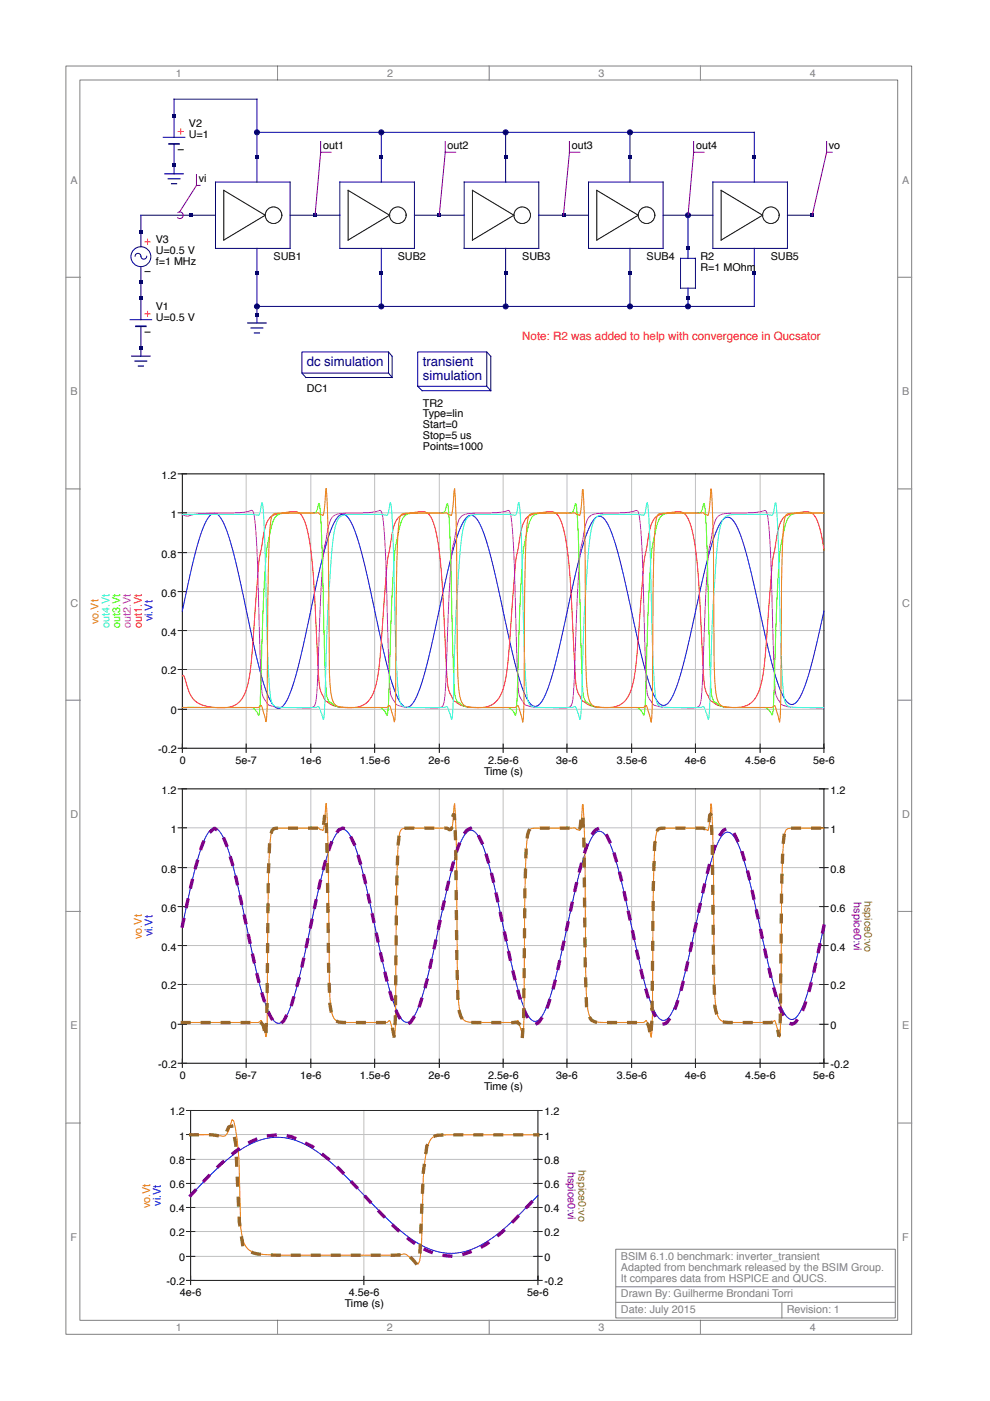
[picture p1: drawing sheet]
<svg xmlns="http://www.w3.org/2000/svg" width="210mm" height="297mm" viewBox="0 0 210 297" stroke-linecap="round" stroke-linejoin="round" font-family="sans-serif">
<g fill="none" stroke="#808080" stroke-width=".21">
<path d="M14 14h179.3v268.9h-179.3zM16.9 17h173.4v262.9h-173.4zM58.8 14v3M103.7 14v3M148.5 14v3M14.1 58.8h2.9M190.3 58.8h3M14.1 103.7h2.9M190.3 103.7h3M14.1 148.4h2.9M190.3 148.4h3M14.1 193.2h2.9"/>
<path d="M190.3 193.2h3M14.1 238.1h2.9M190.3 238.1h3M58.8 279.9v3M103.7 279.9v3M130.6 264.9h59.2v14.5h-59.2zM130.6 276.1h59.2M130.6 272.8h59.2M148.5 279.9v3M165.8 276.1v3.3"/>
</g>
<g fill="none" stroke="#000085" stroke-width=".21">
<path d="M34.6 29.1h4.6M36.9 29.1v-8.1h17.6v17.6M36.9 30.5v6.3M45.7 38.6h15.8v14.1h-15.8zM54.5 28.1h105.4v10.5M72.1 38.6h15.8v14.1h-15.8zM80.8 28.1v10.5M98.4 38.6h15.8v14.1h-15.8zM107.2 28.1v10.5M124.8 38.6h15.8v14.1h-15.8zM133.6 28.1v10.5M151.1 38.6h15.9v14.1h-15.9z"/>
<path d="M28.6 54.3a.66 .66 0 0 1 .8-.6 .66 .66 0 0 1 .5 .9 .62 .62 0 0 0 .7 .3 .62 .62 0 0 0 .5-.6M29.9 56.5v11.3M45.7 45.6h-15.8v6.7M54.5 52.7v15.8M61.5 45.6h10.6M80.8 52.7v12.3M87.9 45.6h10.5M107.2 52.7v12.3M114.2 45.6h10.6M133.6 52.7v12.3M140.6 45.6h10.5M144.3 54.8h3.2v6.3h-3.2z"/>
<path d="M145.9 45.6v9.2M159.9 52.7v12.3h-105.4M167 45.6h5.2M27.6 67.8h4.6M29.9 69.2v6.3M64 74.6h18.4v4.5h-18.4zM64 79.1l.9 .9h18.2M82.4 79.1l.7 .9M82.4 74.6l.7 1v4.4M88.6 74.6h14.6v7.3h-14.6zM103.2 74.6l.9 1v7.2M145.9 61.1v3.9"/>
<path d="M88.6 81.9l.9 .9h14.6M103.2 81.9l.9 .9"/>
<circle cx="29.9" cy="54.4" r="2.11"/>
</g>
<path d="M35 36.8h3.8M35.7 37.9h2.4M36.4 39h1M27.9 75.5h3.9M28.6 76.6h2.5M29.3 77.6h1.1M52.5 68.5h3.9M53.2 69.5h2.5M54 70.6h1" fill="none" stroke="#000085" stroke-width=".25"/>
<path d="M35.8 30.5h2.2M28.8 69.2h2.1" fill="none" stroke="#000085" stroke-width=".34"/>
<path d="M37.8 27.9h1M38.3 27.4v1M30.8 51.3h1M31.3 50.7v1.1M30.8 66.5h1M31.3 66v1.1" fill="none" stroke="#fc1d00" stroke-width=".21"/>
<g fill="none" stroke="#000" stroke-width=".21">
<path d="M37.8 31.7h1M30.8 57.6h1M47.4 40.4l8.8 5.2-8.8 5.3zM73.8 40.4l8.8 5.2-8.8 5.3zM100.2 40.4l8.8 5.2-8.8 5.3zM126.5 40.4l8.8 5.2-8.8 5.3zM152.9 40.4l8.8 5.2-8.8 5.3zM30.8 70.4h1"/>
<circle cx="58" cy="45.6" r="1.76"/>
<circle cx="84.4" cy="45.6" r="1.76"/>
<circle cx="110.7" cy="45.6" r="1.76"/>
<circle cx="137.1" cy="45.6" r="1.76"/>
<circle cx="163.4" cy="45.6" r="1.76"/>
</g>
<path d="M41.7 39.3h.7M41.7 37v2.3M41.7 39.3l-3.6 5.6M37.7 45.1a.7 .7 0 0 1 1 .1 .7 .7 0 0 1-.1 .9 .7 .7 0 0 1-.9 .1" fill="none" stroke="#7d0385" stroke-width=".21"/>
<g fill="#000085">
<path d="M54.1 66.4h.7v.7h-.7z"/>
<path d="M36.6 24.2h.7v.7h-.7z"/>
<path d="M36.6 34.7h.7v.7h-.7z"/>
<path d="M29.5 73.4h.7v.7h-.7z"/>
<path d="M29.5 62.9h.7v.7h-.7z"/>
<path d="M29.5 48.8h.7v.7h-.7z"/>
<path d="M29.5 59.3h.7v.7h-.7z"/>
<circle cx="145.9" cy="45.6" r=".53"/>
</g>
<circle cx="145.9" cy="45.6" r=".53" fill="none" stroke="#000085" stroke-width=".21"/>
<path d="M147.1 32.3h2.2M147.1 30v2.3M147.1 32.3l-1.2 13.4" fill="none" stroke="#7d0385" stroke-width=".21"/>
<g fill="#000085">
<path d="M159.6 33h.7v.7h-.7z"/>
<path d="M171.9 45.3h.7v.7h-.7z"/>
</g>
<path d="M175.3 32.3h1.1M175.3 30v2.3M175.3 32.3l-3.1 13.4" fill="none" stroke="#7d0385" stroke-width=".21"/>
<g fill="#000085">
<path d="M159.6 57.6h.7v.7h-.7z"/>
<path d="M119.2 45.3h.7v.7h-.7z"/>
</g>
<path d="M120.7 32.3h2.2M120.7 30v2.3M120.7 32.3l-1.2 13.4" fill="none" stroke="#7d0385" stroke-width=".21"/>
<g fill="#000085">
<path d="M133.2 33h.7v.7h-.7z"/>
<path d="M133.2 57.6h.7v.7h-.7z"/>
<path d="M92.8 45.3h.7v.7h-.7z"/>
</g>
<path d="M94.4 32.3h2.2M94.4 30v2.3M94.4 32.3l-1.3 13.4" fill="none" stroke="#7d0385" stroke-width=".21"/>
<g fill="#000085">
<path d="M106.9 33h.7v.7h-.7z"/>
<path d="M106.9 57.6h.7v.7h-.7z"/>
<path d="M66.4 45.3h.7v.7h-.7z"/>
</g>
<path d="M68 32.3h2.2M68 30v2.3M68 32.3l-1.2 13.4" fill="none" stroke="#7d0385" stroke-width=".21"/>
<g fill="#000085">
<path d="M80.5 33h.7v.7h-.7z"/>
<path d="M80.5 57.6h.7v.7h-.7z"/>
<path d="M40.1 45.3h.7v.7h-.7z"/>
<path d="M54.1 33h.7v.7h-.7z"/>
<path d="M54.1 57.6h.7v.7h-.7z"/>
<path d="M145.5 62.9h.7v.7h-.7z"/>
<path d="M145.5 52.3h.7v.7h-.7z"/>
<circle cx="145.9" cy="65" r=".53"/>
</g>
<circle cx="145.9" cy="65" r=".53" fill="none" stroke="#000085" stroke-width=".21"/>
<circle cx="54.5" cy="65" r=".53" fill="#000085"/>
<circle cx="54.5" cy="65" r=".53" fill="none" stroke="#000085" stroke-width=".21"/>
<circle cx="80.8" cy="65" r=".53" fill="#000085"/>
<circle cx="80.8" cy="65" r=".53" fill="none" stroke="#000085" stroke-width=".21"/>
<circle cx="54.5" cy="28.1" r=".53" fill="#000085"/>
<circle cx="54.5" cy="28.1" r=".53" fill="none" stroke="#000085" stroke-width=".21"/>
<circle cx="80.8" cy="28.1" r=".53" fill="#000085"/>
<circle cx="80.8" cy="28.1" r=".53" fill="none" stroke="#000085" stroke-width=".21"/>
<circle cx="107.2" cy="65" r=".53" fill="#000085"/>
<circle cx="107.2" cy="65" r=".53" fill="none" stroke="#000085" stroke-width=".21"/>
<circle cx="133.6" cy="28.1" r=".53" fill="#000085"/>
<circle cx="133.6" cy="28.1" r=".53" fill="none" stroke="#000085" stroke-width=".21"/>
<circle cx="107.2" cy="28.1" r=".53" fill="#000085"/>
<circle cx="107.2" cy="28.1" r=".53" fill="none" stroke="#000085" stroke-width=".21"/>
<circle cx="133.6" cy="65" r=".53" fill="#000085"/>
<circle cx="133.6" cy="65" r=".53" fill="none" stroke="#000085" stroke-width=".21"/>
<g fill="none" stroke="#c0c0c0" stroke-width=".21">
<path d="M38.7 108.7h136M38.7 117.2h136M52.2 100.5v58.1M65.9 100.5v58.1M79.4 100.5v58.1M93.1 100.5v58.1M106.7 100.5v58.1M120.2 100.5v58.1M133.9 100.5v58.1M147.5 100.5v58.1M161.2 100.5v58.1M38.7 125.4h136"/>
<path d="M38.7 133.7h136M38.7 141.9h136M38.7 150.4h136M38.7 175.5h136M52.2 167.3v58.1M65.9 167.3v58.1M79.4 167.3v58.1M93.1 167.3v58.1M106.7 167.3v58.1M120.2 167.3v58.1M133.9 167.3v58.1M147.5 167.3v58.1"/>
<path d="M161.2 167.3v58.1M38.7 184h136M38.7 192.2h136M38.7 200.5h136M38.7 208.7h136M38.7 217.2h136M77.1 235.4v36.1M40.4 240.5h73.7M40.4 245.8h73.7M40.4 250.9h73.7M40.4 256h73.7M40.4 261.1h73.7"/>
<path d="M40.4 266.4h73.7"/>
</g>
<g fill="none" stroke="#000" stroke-width=".21">
<path d="M37.8 100.5h136.9v59M37.8 117.2h1.7M37.8 108.7h1.7M38.7 100.5v59M37.8 133.7h1.7M37.8 125.4h1.7M37.8 158.6h136.9M37.8 150.4h1.7M37.8 141.9h1.7M52.2 157.8v1.7M65.9 157.8v1.7M79.4 157.8v1.7"/>
<path d="M93.1 157.8v1.7M106.7 157.8v1.7M120.2 157.8v1.7M133.9 157.8v1.7M147.5 157.8v1.7M161.2 157.8v1.7M37.8 175.5h1.7M37.8 167.3h137.8M38.7 167.3v59M173.8 175.5h1.8M174.7 167.3v59M37.8 192.2h1.7"/>
<path d="M37.8 184h1.7M173.8 192.2h1.8M173.8 184h1.8M37.8 217.2h1.7M37.8 208.7h1.7M37.8 200.5h1.7M173.8 217.2h1.8M173.8 208.7h1.8M173.8 200.5h1.8M37.8 225.4h137.8M39.5 235.4h75.4M40.4 235.4v37"/>
<path d="M52.2 224.5v1.8M65.9 224.5v1.8M79.4 224.5v1.8M93.1 224.5v1.8M106.7 224.5v1.8M114.1 235.4v37M120.2 224.5v1.8M133.9 224.5v1.8M147.5 224.5v1.8M161.2 224.5v1.8M39.5 256h1.8M39.5 250.9h1.8"/>
<path d="M39.5 245.8h1.8M39.5 240.5h1.8M113.2 256h1.7M113.2 250.9h1.7M113.2 245.8h1.7M113.2 240.5h1.7M39.5 271.5h75.4M39.5 266.4h1.8M39.5 261.1h1.8M77.1 270.6v1.8M113.2 266.4h1.7M113.2 261.1h1.7"/>
</g>
<path d="M38.7 129.6l2.7-12.3a22.2 22.2 0 0 1 3.1-8 1.26 1.26 0 0 1 2.2 .4 35.5 35.5 0 0 1 3.5 10.5l4.9 22.1a18.6 18.6 0 0 0 3.2 7.5l.2 .2a1.43 1.43 0 0 0 1.9-.9 45.3 45.3 0 0 0 3.9-12.1l4.3-19.6a21.2 21.2 0 0 1 3.1-7.9 1.28 1.28 0 0 1 2.2 .4 35.8 35.8 0 0 1 3.6 10.5l3.4 15.7 1.5 6.1a18.8 18.8 0 0 0 3 7.3 1.29 1.29 0 0 0 2.1-.4 40.3 40.3 0 0 0 3.9-11.7l3.1-14.4 1.5-6.1a18.4 18.4 0 0 1 3-7.2 1.3 1.3 0 0 1 2.2 .4 40.4 40.4 0 0 1 3.8 11.7l3.1 14.3 1.5 6.1a18 18 0 0 0 3 7.2 1.31 1.31 0 0 0 2.2-.5 40.6 40.6 0 0 0 3.8-11.7l3.1-14.2 1.5-6.1a17.6 17.6 0 0 1 3-7.1 1.32 1.32 0 0 1 2.2 .6 40.8 40.8 0 0 1 3.8 11.6l3.1 14.2 1.5 6a17.2 17.2 0 0 0 3 7 1.33 1.33 0 0 0 2.2-.6 40.9 40.9 0 0 0 3.8-11.6l4.4-19.1a21.4 21.4 0 0 1 3.1-7.8 1.34 1.34 0 0 1 2.3 .5 41.1 41.1 0 0 1 3.8 11.6l4.4 19a21 21 0 0 0 3.1 7.7 1.35 1.35 0 0 0 2.3-.5 41.3 41.3 0 0 0 3.9-11.6l1.6-7.2M38.7 196.3l2.7-12.2a22.2 22.2 0 0 1 3.1-8 1.26 1.26 0 0 1 2.2 .4 35.5 35.5 0 0 1 3.5 10.5l4.9 22.1a18.6 18.6 0 0 0 3.2 7.5l.2 .2a1.43 1.43 0 0 0 1.9-.9 45.3 45.3 0 0 0 3.9-12.1l4.3-19.7a21.2 21.2 0 0 1 3.1-7.8 1.28 1.28 0 0 1 2.2 .4 35.8 35.8 0 0 1 3.6 10.5l3.4 15.7 1.5 6.1a18.8 18.8 0 0 0 3 7.3 1.29 1.29 0 0 0 2.1-.4 40.3 40.3 0 0 0 3.9-11.7l3.1-14.4 1.5-6.1a18.4 18.4 0 0 1 3-7.2 1.3 1.3 0 0 1 2.2 .4 40.4 40.4 0 0 1 3.8 11.7l3.1 14.3 1.5 6.1a18 18 0 0 0 3 7.1 1.31 1.31 0 0 0 2.2-.5 40.6 40.6 0 0 0 3.8-11.6l3.1-14.3 1.5-6a17.6 17.6 0 0 1 3-7.1 1.32 1.32 0 0 1 2.2 .6 40.8 40.8 0 0 1 3.8 11.6l3.1 14.2 1.5 6a17.2 17.2 0 0 0 3 7 1.33 1.33 0 0 0 2.2-.6 40.9 40.9 0 0 0 3.8-11.6l4.4-19.1a21.4 21.4 0 0 1 3.1-7.8 1.34 1.34 0 0 1 2.3 .5 41.1 41.1 0 0 1 3.8 11.6l4.4 19a21 21 0 0 0 3.1 7.7 1.35 1.35 0 0 0 2.3-.5 41.3 41.3 0 0 0 3.9-11.6l1.6-7.3M40.4 253.5l4-4.2a28.5 28.5 0 0 1 11.1-7.7 13.2 13.2 0 0 1 11.7 2.6 100.6 100.6 0 0 1 12.9 12.3l1.2 1.1a28.3 28.3 0 0 0 11 7.6 13.3 13.3 0 0 0 11.8-2.5 69.3 69.3 0 0 0 10-9.2" fill="none" stroke="#00f" stroke-width=".21"/>
<path d="M174.7 116.6l-.7-3.8-.7-2.3a2.71 2.71 0 0 0-3.6-1.9l-1.4 .2a3.3 3.3 0 0 0-3.1 2.8 93 93 0 0 0-2.2 17.4l-.6 7.7a35.5 35.5 0 0 1-1.5 9.8 5.3 5.3 0 0 1-6.2 3.5l-1.4-.2a4.7 4.7 0 0 1-2.8-1.5l-.9-1.8a15.3 15.3 0 0 1-.5-4.5l-.6-11.2a100.2 100.2 0 0 0-1.7-18.2l-.8-2.5a2.7 2.7 0 0 0-3.6-1.5l-1.3 .2a3.3 3.3 0 0 0-3.2 2.9 93 93 0 0 0-2.2 17.6l-.2 3.9a61.4 61.4 0 0 1-1.5 12.5 5 5 0 0 1-3.4 4.1l-1.9 .2-2.5-.2a4.6 4.6 0 0 1-3-1.6l-.8-1.7a18 18 0 0 1-.5-4.9l-.6-11.3a96.2 96.2 0 0 0-1.8-17.9l-.5-1.8a2.62 2.62 0 0 0-3.5-2l-1.7 .3a3.3 3.3 0 0 0-3.1 2.8l-1.4 7.4-1.1 14.4a58.6 58.6 0 0 1-1.5 12.3 4.8 4.8 0 0 1-3.6 4.1l-1.8 .1-2.3-.2a4.5 4.5 0 0 1-3-1.6 8.3 8.3 0 0 1-1.1-3.2l-.8-15.3a92.3 92.3 0 0 0-1.8-17.5l-.5-1.7a2.6 2.6 0 0 0-3.6-1.9l-1.6 .3a3.3 3.3 0 0 0-3.1 2.9l-1.4 7.4-1.1 14.6a56 56 0 0 1-1.5 12.1 4.8 4.8 0 0 1-3.7 4l-1.7 .2-2.4-.2a4.5 4.5 0 0 1-2.9-1.7 7.9 7.9 0 0 1-1.1-3.4l-.9-15.6a88.6 88.6 0 0 0-1.7-17.1l-.6-1.7a2.59 2.59 0 0 0-3.5-1.8l-1.6 .3a3.3 3.3 0 0 0-3.2 2.9l-1.3 7.6-1.1 14.7a53.6 53.6 0 0 1-1.5 11.9 4.7 4.7 0 0 1-4 4h-2.6l-2.5-.4a4.8 4.8 0 0 1-3.5-3.9l-.6-2.2-.3-.3-.1 .1" fill="none" stroke="#fc1d00" stroke-width=".21"/>
<path d="M38.7 109.2h.2a3.6 3.6 0 0 0 2.6-.2l9.3-.3 2.7-.5a4.1 4.1 0 0 1 .5 2.3l.6 8.7 .5 19.4a52.1 52.1 0 0 0 .6 8.9l.5 1a1.7 1.7 0 0 0 1.3 1.1l1.6 .4 5.4 .1a2.79 2.79 0 0 0 2.2-.5 10.1 10.1 0 0 0 .6-3.8l.5-14.9a131.9 131.9 0 0 1 1.1-15.4l.3-1.2a9.1 9.1 0 0 1 1.3-4.7 5.7 5.7 0 0 1 3.7-.8l4.4-.2 2-.4 .4 .7 .4 3.2 .3 4.3 .7 22.7a42.9 42.9 0 0 0 .5 8.4l.6 1a2.64 2.64 0 0 0 2.3 1.4l6 .2a2.6 2.6 0 0 0 2.1-.6 12.5 12.5 0 0 0 .6-4.2l.3-7.3a269.2 269.2 0 0 1 1.2-22l.3-1.1a12.9 12.9 0 0 1 1.3-5.2 4.9 4.9 0 0 1 3.6-.9l4.5-.1 2.1-.5 .4 .8 .5 3.3 .2 4.5 1 29a4.2 4.2 0 0 0 .7 2.6 2.82 2.82 0 0 0 2.5 1.5l5.8 .2a3.3 3.3 0 0 0 2.1-.4 5.1 5.1 0 0 0 .6-2.7l.5-13.7a192.1 192.1 0 0 1 1.1-17.4l.3-1.1a12 12 0 0 1 1.4-5.1 5.2 5.2 0 0 1 3.6-.9l3.8-.1 2-.3a.71 .71 0 0 1 1 .2l.4 2.4 .5 6.2 .9 28.8 .1 1.1 .6 1.3a2.84 2.84 0 0 0 2.6 1.5l5.7 .2a3.1 3.1 0 0 0 2.2-.5 6.4 6.4 0 0 0 .5-3l.6-14a174 174 0 0 1 1.1-16.8l.2-1.1a11.1 11.1 0 0 1 1.4-5 5.3 5.3 0 0 1 3.7-.9l3.8-.1 1.9-.3a.67 .67 0 0 1 1.1 .3l.4 2.5 .4 6.4a663.2 663.2 0 0 0 1.1 29.6l.5 1.2a2.86 2.86 0 0 0 2.6 1.5l7.1 .1" fill="none" stroke="#fa0cff" stroke-width=".21"/>
<path d="M174.7 108.8h-5.2a2.62 2.62 0 0 0-3 2.5l-.2 1.1a47 47 0 0 0-1.4 11.6l-.8 24-.3 3.5-.1 .1-.2-.3a2.2 2.2 0 0 0-2.7-1.3h-6.3a3.8 3.8 0 0 1-3.2-1.5 4.9 4.9 0 0 1-.6-2.7l-.9-33.3-.3-4.5-.3-1.3-.4 1.5a1.78 1.78 0 0 1-1.7 .6h-4.7a2.71 2.71 0 0 0-3.1 2.5l-.3 1.1a41.1 41.1 0 0 0-1.2 9.6l-1 26.4-.1 2.3-.1 .9h-.2a2.12 2.12 0 0 0-2.7-1.6h-6.5a3.4 3.4 0 0 1-2.8-1.1l-.2-.1-.4-1-.3-2.4-.8-30-.3-6-.1-1.7-.2-.9h-.1l-.3 1.1a1.42 1.42 0 0 1-1.7 .9h-4.7a2.77 2.77 0 0 0-3.2 2.6l-.3 1.1a41.1 41.1 0 0 0-1.2 9.7l-1 26.6-.1 2.1-.2 .7h-.1a2.11 2.11 0 0 0-2.7-1.6h-6.3a3.6 3.6 0 0 1-3-1.1l-.3-.1-.4-1.1-.2-2.8-.9-30.2-.2-5.6-.3-2.4-.1 .1-.3 1.2a1.46 1.46 0 0 1-1.8 .8h-4.6a2.78 2.78 0 0 0-3.3 2.7l-.3 1.1a41.1 41.1 0 0 0-1.2 9.9l-.9 26.7-.3 2.5-.1-.1a2.11 2.11 0 0 0-2.8-1.6h-6.2a3.7 3.7 0 0 1-3-1.1 2.59 2.59 0 0 1-.8-2.2l-.4-10.3-.6-22.3-.3-5.4-.2-2-.4 1.3a1.43 1.43 0 0 1-1.7 .8h-4.9a2.6 2.6 0 0 0-3 2.3l-.5 2.2a40.1 40.1 0 0 0-1.1 9.5l-1 26.7-.2 2.2-.2-.2a2.12 2.12 0 0 0-2.7-1.5h-13.3" fill="none" stroke="#3aff00" stroke-width=".21"/>
<path d="M38.7 109.1h14.5l1.7 .1 .2-.5 .4-2.2a30.7 30.7 0 0 1 .6 6.9l.5 22 .4 9 .5 3.9a1.55 1.55 0 0 0 1.4 1.6l7.7 .1 .8-.2a2.46 2.46 0 0 1 .8 1.6l.4 1.1 .4-8.7a291.6 291.6 0 0 1 1.9-31.4 3.7 3.7 0 0 1 1.5-3l.8-.2 1.4-.1h5.9l1.6 .1 .3-.6 .4-2.1a39.1 39.1 0 0 1 .5 7.3l.6 22.2 .4 8.7 .4 3.7a1.58 1.58 0 0 0 1.6 1.5l7.5 .1 1-.2 .9 2.7 .2-.1 .1-1.3 .1-3a374.3 374.3 0 0 1 1.9-35.1 4.9 4.9 0 0 1 1.4-3.5l.8-.3 1.2-.1h6.3l1.5 .2a1.46 1.46 0 0 0 .5-1.6l.3-1.2 .3 2.1 .3 5.7 .6 25.4 .3 5.2 .4 3.6a1.62 1.62 0 0 0 1.8 1.5h7.3l.9-.2a7.1 7.1 0 0 1 1 2.8l.3-1.9a486.6 486.6 0 0 1 1.5-33.2 23.7 23.7 0 0 1 1.2-7.1 2.98 2.98 0 0 1 3.2-1.3h5.8l1.5 .2a1.73 1.73 0 0 0 .6-1.7l.2-1.1 .3 2.4 .3 5.9 .7 25.4 .2 5 .5 3.3a1.71 1.71 0 0 0 1.9 1.5h7.3a.65 .65 0 0 1 .7-.1 .65 .65 0 0 1 .4 .6l.7 2.1 .3-2.4 .1-3.8a336.8 336.8 0 0 1 1.9-33.7 4.2 4.2 0 0 1 1.5-3.3l.8-.2 1.4-.1h6l1.5 .2 .2-.4 .6-2.3 .3 2.6 .2 6.1 .6 22.2 .7 10.5a1.73 1.73 0 0 0 1 1.8l1.5 .2h5.9" fill="none" stroke="#2efeff" stroke-width=".21"/>
<path d="M174.7 108.8h-7.1a1.12 1.12 0 0 0-1.2 1.1 43.2 43.2 0 0 0-.6 7.5l-.2 29.9-.3 5.8-1.1-3.6a1.86 1.86 0 0 1-1.8 .5h-7.6a2.38 2.38 0 0 1-2.7-1.7l-.4-2.3-.3-5.4-.1-23.6a106.6 106.6 0 0 0-.6-13.4l-.4 4.9-.1 .7-.6-.1a1.98 1.98 0 0 0-1.7-.3h-6.3a3.3 3.3 0 0 0-2.2 .4 6.6 6.6 0 0 0-.5 2.9l-.4 12.5-.2 23.7-.2 4.9-.9-3.1-.2-.6a1.87 1.87 0 0 1-1.8 .5h-7.6a2.37 2.37 0 0 1-2.7-1.8l-.5-2.5-.2-6.4-.2-23.8-.4-11.7h-.1l-.4 4.9-.2 .6-.2-.1a3.1 3.1 0 0 0-2.3-.4h-6a3.1 3.1 0 0 0-2.2 .5 7.4 7.4 0 0 0-.6 3l-.4 13.5-.1 23.3-.3 4-.8-3.1-.3-.4a1.9 1.9 0 0 1-1.7 .4h-7.7a2.35 2.35 0 0 1-2.7-1.9l-.3-1.4-.2-3.4-.3-29.1-.4-10.6-.5 5.2-.2 .5-.3-.1a3.2 3.2 0 0 0-2.3-.4h-7.3a1.13 1.13 0 0 0-1.1 1.3 63.4 63.4 0 0 0-.6 9.2l-.2 30.4-.3 3.4-.8-3.2-.3-.3a1.96 1.96 0 0 1-1.8 .4h-7.6a2.38 2.38 0 0 1-2.6-1.5l-.4-2-.3-3.8-.1-16.4a277.2 277.2 0 0 0-.5-22.8l-.6 5.5-.1 .3-.7-.3a1.19 1.19 0 0 0-1.2-.2h-7.9a1.02 1.02 0 0 0-1.1 .9 26 26 0 0 0-.6 5.8l-.2 13.1-.2 21.7-.1 2.5-.1 .3-1-3.5a2.55 2.55 0 0 1-2 .4h-14.7M174.7 175.6h-7.1a1.12 1.12 0 0 0-1.2 1.1 43.2 43.2 0 0 0-.6 7.5l-.2 29.9-.3 5.8-1.1-3.6a1.86 1.86 0 0 1-1.8 .5h-7.6a2.38 2.38 0 0 1-2.7-1.7l-.4-2.3-.3-5.4-.1-23.6a106.6 106.6 0 0 0-.6-13.4l-.4 4.9-.1 .7-.6-.1a1.98 1.98 0 0 0-1.7-.3h-6.3a3.3 3.3 0 0 0-2.2 .4 6.6 6.6 0 0 0-.5 2.9l-.4 12.5-.2 23.7-.2 4.8-.9-3.1-.2-.5a1.87 1.87 0 0 1-1.8 .5h-7.6a2.37 2.37 0 0 1-2.7-1.8l-.5-2.5-.2-6.4-.2-23.8-.4-11.7h-.1l-.4 4.9-.2 .5h-.2a3.1 3.1 0 0 0-2.3-.4h-6a3.1 3.1 0 0 0-2.2 .4 7.4 7.4 0 0 0-.6 3.1l-.4 13.5-.1 23.2-.3 4.1-.8-3.1-.3-.5a1.9 1.9 0 0 1-1.7 .5h-7.7a2.35 2.35 0 0 1-2.7-1.9l-.3-1.4-.2-3.4-.3-29.1-.4-10.6-.5 5.2-.2 .5-.3-.2a3.2 3.2 0 0 0-2.3-.3h-7.3a1.13 1.13 0 0 0-1.1 1.3 63.4 63.4 0 0 0-.6 9.2l-.2 30.4-.3 3.4-.8-3.2-.3-.3a1.96 1.96 0 0 1-1.8 .4h-7.6a2.38 2.38 0 0 1-2.6-1.5l-.4-2-.3-3.8-.1-16.4a277.2 277.2 0 0 0-.5-22.8l-.6 5.5-.1 .3-.7-.3a1.19 1.19 0 0 0-1.2-.2h-7.9a1.02 1.02 0 0 0-1.1 .8 26 26 0 0 0-.6 5.8l-.2 13.2-.2 21.7-.1 2.5-.1 .2-1-3.4a2.55 2.55 0 0 1-2 .4h-14.7M40.4 240.6h1a22.3 22.3 0 0 1 5.9 .3h.4a6.5 6.5 0 0 0 1.5-3.5l.4 .3 .3 1.6 .8 6.4 .3 14.6a6.1 6.1 0 0 0 1.9 4.8 10.9 10.9 0 0 0 5.5 1h25.4l1.1-.1a1.35 1.35 0 0 1 1.9 .5l1.8 1.6 .4-.8 .4-2.9 .3-14.7 .4-3.8a7.6 7.6 0 0 1 1.5-4.6 6.6 6.6 0 0 1 3.7-.7h18.8" fill="none" stroke="#fd8300" stroke-width=".21"/>
<path d="M38.7 196.3a124.3 124.3 0 0 1 4.6-18.1 8.1 8.1 0 0 1 2.2-2.6 5 5 0 0 1 2.4 3.3 180.5 180.5 0 0 1 5.2 21.3l2.2 9.4a18.1 18.1 0 0 0 2.9 7.1 1.32 1.32 0 0 0 2.2-.7 23.6 23.6 0 0 0 2.5-6.6l2.2-9.2a189.8 189.8 0 0 1 5.1-21.4l1.1-2.2a1.74 1.74 0 0 1 1.6-1l.6 .4a21.2 21.2 0 0 1 3 7.2l2.2 9.4a197.8 197.8 0 0 0 5.1 21.3 4.6 4.6 0 0 0 2.5 3.2 2.37 2.37 0 0 0 1.6-1.6 35.9 35.9 0 0 0 3-9.2l1.6-7.5a168.5 168.5 0 0 1 4.9-20 5 5 0 0 1 2.2-3.1 1.29 1.29 0 0 1 1.6 1 24.7 24.7 0 0 1 2.5 6.5l2.2 9.4a197.9 197.9 0 0 0 5.1 21.3 4.6 4.6 0 0 0 2.5 3.2 2.4 2.4 0 0 0 1.6-1.6 36.1 36.1 0 0 0 3-9.2l1.6-7.5a168.5 168.5 0 0 1 4.9-20 4.9 4.9 0 0 1 2.5-3.2l.5 .1 .6 .5a26.8 26.8 0 0 1 3 8l2.1 9.6a171.7 171.7 0 0 0 4.9 20.1 4.6 4.6 0 0 0 2.5 3.2 2.4 2.4 0 0 0 1.6-1.6 36.1 36.1 0 0 0 3-9.2l1.6-7.5a168.5 168.5 0 0 1 4.9-20 4.9 4.9 0 0 1 2.5-3.2l.5 .1 .6 .5a26.8 26.8 0 0 1 3 8l2.1 9.6a171.6 171.6 0 0 0 4.9 20.1 4.6 4.6 0 0 0 2.5 3.2 2.4 2.4 0 0 0 1.6-1.6 36.1 36.1 0 0 0 3-9.2l2.2-10M40.4 253.5a57.1 57.1 0 0 1 11.8-10.9 12.1 12.1 0 0 1 10.3-1.3 21.6 21.6 0 0 1 6.6 4.1 141.3 141.3 0 0 1 10.3 10.5l2.3 2.3a28.1 28.1 0 0 0 10.3 7.5 10.4 10.4 0 0 0 8.1-.4 24.7 24.7 0 0 0 8.1-5.7l5.9-6.1" fill="none" stroke="#7d0385" stroke-width=".71" stroke-dasharray="1.4 2.8"/>
<path d="M38.7 216.8h15.7a.91 .91 0 0 1 1.4 .6l.5 2.4 .3-6.4 .3-28 .3-6.5 .2-2.1 .6-1.1 .5-.1h7.6a3.1 3.1 0 0 1 2.2 .4l.3-1 .3-2.3 .2 .1 .6 32.5 .2 7.7 .6 2.5a2.68 2.68 0 0 0 3 1.3h8.1a1.07 1.07 0 0 1 1.4 .4l.6 2.5 .2-3.5 .3-27.8 .3-8.9 .2-2.4 .3-1 .3-.4 1.1-.1h8.4l.5 .3h.3l.3-.4 .3-2.7 .2-.3 .3 6 .3 26.5 .3 8.4a4.9 4.9 0 0 0 1 2.9l.9 .4 .8 .1h9.2a.94 .94 0 0 1 1.1 .4l.6 2.5 .2-3.6 .3-27.8 .3-8.8 .2-2.4 .3-1 .3-.4 1.1-.1h8.4l.6 .3h.2l.3-.4 .3-2.7 .2-.2 .3 6.2 .3 26.4 .3 8.2a4.9 4.9 0 0 0 1 2.9l.9 .4 .8 .1h9.2a.94 .94 0 0 1 1.1 .4l.6 2.5 .2-3.6 .3-27.8 .3-8.8 .3-2.4 .2-1 .3-.4 1.1-.1h8.4l.6 .3h.2l.3-.4 .3-2.7 .3-.2 .2 6.2 .3 26.4 .3 8.2a4.9 4.9 0 0 0 1.1 2.9l.8 .4 .8 .1h9.2a.94 .94 0 0 1 1.1 .4l.6 2.5 .2-3.6 .3-27.8 .3-8.8 .3-2.4 .2-1 .3-.4h.3l7.6-.1M40.4 240.6h4.4a4.9 4.9 0 0 0 3 0l.7-1.7 .8-.2 .7 3.9 .7 16.4 .8 5a6.1 6.1 0 0 0 5.1 2.1h28.7l1.5 .3 1.5 1.6 .7-2.3 .8-17.2 .7-5.5 .7-1.5a3.5 3.5 0 0 1 3-.9h19.9" fill="none" stroke="#98672a" stroke-width=".71" stroke-dasharray="1.4 2.8"/>
<g font-size="2.8" fill="#000085">
<text x="65" y="77.7">dc simulation</text>
<text x="89.7" y="77.7">transient</text>
<text x="89.7" y="80.5">simulation</text>
</g>
<text font-size="2.5" fill="#fc1d00" x="110.7" y="72.1">Note: R2 was added to help with convergence in Qucsator</text>
<g font-size="2.3" fill="#808080">
<text x="37.3" y="16.3">1</text>
<text x="82.1" y="16.3">2</text>
<text x="126.9" y="16.3">3</text>
<text x="171.7" y="16.3">4</text>
<text x="14.9" y="39">A</text>
<text x="191.3" y="39">A</text>
<text x="14.9" y="83.8">B</text>
<text x="191.3" y="83.7">B</text>
<text x="14.9" y="128.6">C</text>
<text x="191.3" y="128.6">C</text>
<text x="14.9" y="173.4">D</text>
<text x="191.3" y="173.4">D</text>
<text x="14.9" y="218.2">E</text>
<text x="191.3" y="218.2">E</text>
<text x="14.9" y="263">F</text>
<text x="191.3" y="263.1">F</text>
<text x="131.7" y="267.2">BSIM 6.1.0 benchmark: inverter_transient</text>
<text x="131.7" y="269.5">Adapted from benchmark released by the BSIM Group.</text>
<text x="131.7" y="275.1">Drawn By: Guilherme Brondani Torri</text>
<text x="131.7" y="271.8">It compares data from HSPICE and QUCS.</text>
<text x="131.7" y="278.4">Date: July 2015</text>
<text x="166.8" y="278.4">Revision: 1</text>
<text x="37.3" y="282.2">1</text>
<text x="82" y="282.2">2</text>
<text x="126.9" y="282.2">3</text>
<text x="171.7" y="282.2">4</text>
</g>
<g font-size="2.3">
<text x="40" y="27">V2</text>
<text x="40" y="29.3">U=1</text>
<text x="68.5" y="31.6">out1</text>
<text x="94.9" y="31.6">out2</text>
<text x="121.3" y="31.6">out3</text>
<text x="147.6" y="31.6">out4</text>
<text x="175.7" y="31.6">vo</text>
<text x="42.2" y="38.6">vi</text>
<text x="33" y="51.6">V3</text>
<text x="33" y="53.9">U=0.5 V</text>
<text x="33" y="56.1">f=1 MHz</text>
<text x="58" y="55.1">SUB1</text>
<text x="84.3" y="55.1">SUB2</text>
<text x="110.7" y="55.1">SUB3</text>
<text x="137.1" y="55.1">SUB4</text>
<text x="148.5" y="55.1">R2</text>
<text x="148.5" y="57.4">R=1 MOhm</text>
<text x="163.4" y="55.1">SUB5</text>
<text x="33" y="65.7">V1</text>
<text x="33" y="68">U=0.5 V</text>
<text x="65" y="83.1">DC1</text>
<text x="89.7" y="86.2">TR2</text>
<text x="89.7" y="88.5">Type=lin</text>
<text x="89.7" y="90.8">Start=0</text>
<text x="89.7" y="93.1">Stop=5 us</text>
<text x="89.7" y="95.3">Points=1000</text>
<text x="34.3" y="101.5">1.2</text>
<text x="36.2" y="109.8">1</text>
<text x="34.3" y="118.2">0.8</text>
<text x="34.3" y="126.5">0.6</text>
<text x="34.3" y="134.7">0.4</text>
<text x="34.3" y="143">0.2</text>
<text x="36.2" y="151.4">0</text>
<text x="33.6" y="159.7">-0.2</text>
<text x="38.1" y="162">0</text>
<text x="49.9" y="162">5e-7</text>
<text x="63.6" y="162">1e-6</text>
<text x="76.3" y="162">1.5e-6</text>
<text x="90.9" y="162">2e-6</text>
<text x="103.5" y="162">2.5e-6</text>
<text x="117.9" y="162">3e-6</text>
<text x="130.8" y="162">3.5e-6</text>
<text x="145.2" y="162">4e-6</text>
<text x="158" y="162">4.5e-6</text>
<text x="172.4" y="162">5e-6</text>
<text x="102.6" y="164.3">Time (s)</text>
<text x="34.3" y="168.3">1.2</text>
<text x="176.1" y="168.3">1.2</text>
<text x="36.2" y="176.6">1</text>
<text x="176.1" y="176.6">1</text>
<text x="34.3" y="185">0.8</text>
<text x="176.1" y="185">0.8</text>
<text x="34.3" y="193.3">0.6</text>
<text x="176.1" y="193.3">0.6</text>
<text x="34.3" y="201.5">0.4</text>
<text x="176.1" y="201.5">0.4</text>
<text x="34.3" y="209.8">0.2</text>
<text x="176.1" y="209.8">0.2</text>
<text x="36.2" y="218.2">0</text>
<text x="176.1" y="218.2">0</text>
<text x="33.6" y="226.5">-0.2</text>
<text x="176.1" y="226.5">-0.2</text>
<text x="38.1" y="228.8">0</text>
<text x="49.9" y="228.8">5e-7</text>
<text x="63.6" y="228.8">1e-6</text>
<text x="76.3" y="228.8">1.5e-6</text>
<text x="90.9" y="228.8">2e-6</text>
<text x="102.6" y="231.1">Time (s)</text>
<text x="103.5" y="228.8">2.5e-6</text>
<text x="117.9" y="228.8">3e-6</text>
<text x="130.8" y="228.8">3.5e-6</text>
<text x="145.2" y="228.8">4e-6</text>
<text x="158" y="228.8">4.5e-6</text>
<text x="172.4" y="228.8">5e-6</text>
<text x="36" y="236.5">1.2</text>
<text x="115.5" y="236.5">1.2</text>
<text x="38" y="241.6">1</text>
<text x="115.5" y="241.6">1</text>
<text x="36" y="252">0.6</text>
<text x="36" y="246.9">0.8</text>
<text x="115.5" y="252">0.6</text>
<text x="115.5" y="246.9">0.8</text>
<text x="36" y="257.1">0.4</text>
<text x="115.5" y="257.1">0.4</text>
<text x="36" y="262.2">0.2</text>
<text x="115.5" y="262.2">0.2</text>
<text x="38" y="267.4">0</text>
<text x="115.5" y="267.4">0</text>
<text x="35.3" y="272.5">-0.2</text>
<text x="38.1" y="274.8">4e-6</text>
<text x="74" y="274.8">4.5e-6</text>
<text x="111.8" y="274.8">5e-6</text>
<text x="115.5" y="272.5">-0.2</text>
<text x="73.1" y="277.1">Time (s)</text>
</g>
<g font-size="2.3" fill="#00f">
<text x="32.3" y="131.8" transform="rotate(-90 32.3 131.8)">vi.Vt</text>
<text x="32.3" y="198.5" transform="rotate(-90 32.3 198.5)">vi.Vt</text>
<text x="34.1" y="255.7" transform="rotate(-90 34.1 255.7)">vi.Vt</text>
</g>
<g font-size="2.3" fill="#fd8300">
<text x="20.9" y="132.3" transform="rotate(-90 20.9 132.3)">vo.Vt</text>
<text x="30" y="199.1" transform="rotate(-90 30 199.1)">vo.Vt</text>
<text x="31.8" y="256.2" transform="rotate(-90 31.8 256.2)">vo.Vt</text>
</g>
<text font-size="2.3" fill="#2efeff" x="23.2" y="133.2" transform="rotate(-90 23.2 133.2)">out4.Vt</text>
<text font-size="2.3" fill="#3aff00" x="25.5" y="133.2" transform="rotate(-90 25.5 133.2)">out3.Vt</text>
<text font-size="2.3" fill="#fa0cff" x="27.8" y="133.2" transform="rotate(-90 27.8 133.2)">out2.Vt</text>
<text font-size="2.3" fill="#fc1d00" x="30" y="133.2" transform="rotate(-90 30 133.2)">out1.Vt</text>
<g font-size="2.3" fill="#7d0385">
<text x="181" y="191.3" transform="rotate(90 181 191.3)">hspice0:vi</text>
<text x="120.4" y="248.5" transform="rotate(90 120.4 248.5)">hspice0:vi</text>
</g>
<g font-size="2.3" fill="#98672a">
<text x="183.3" y="191" transform="rotate(90 183.3 191)">hspice0:vo</text>
<text x="122.7" y="248.1" transform="rotate(90 122.7 248.1)">hspice0:vo</text>
</g>
</svg>
